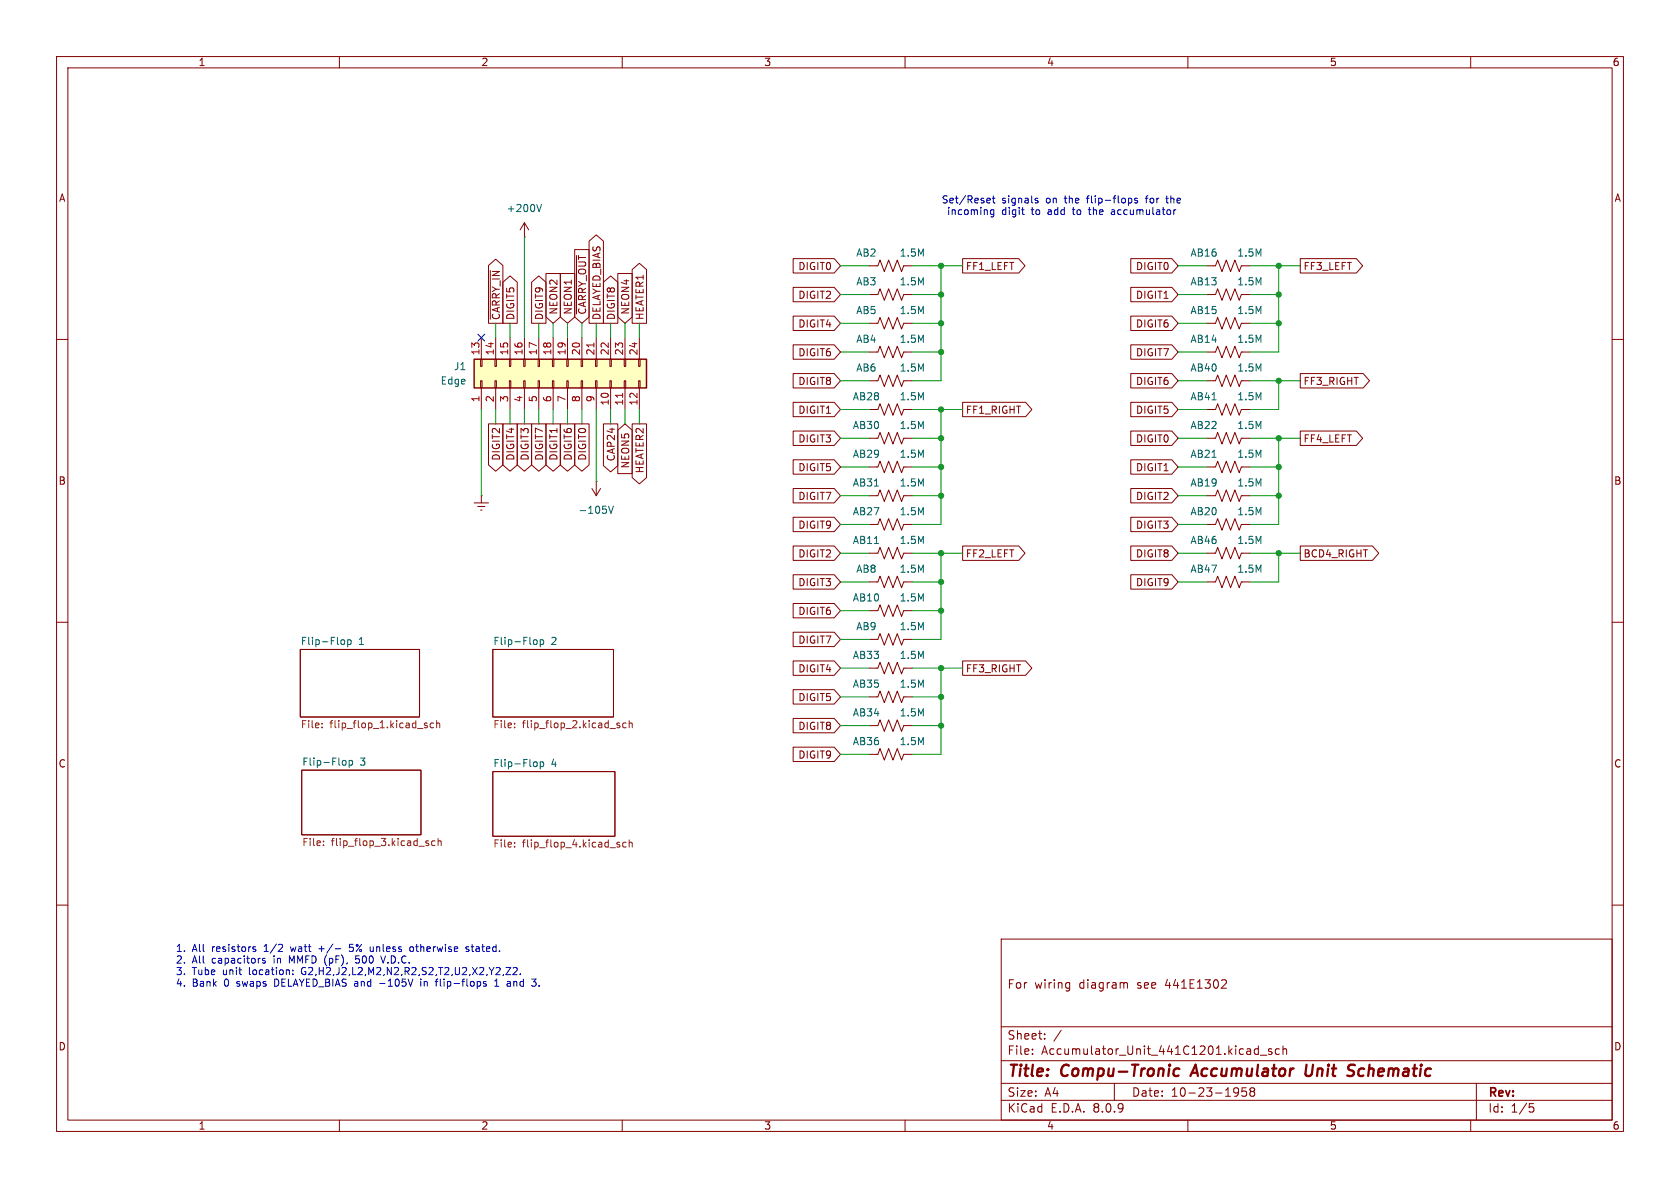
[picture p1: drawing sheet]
<svg xmlns="http://www.w3.org/2000/svg" width="297mm" height="210mm" viewBox="0 0 297 210" stroke-linecap="round" stroke-linejoin="round" font-family="sans-serif">
<g fill="none" stroke="#840000" stroke-width=".18">
<path d="M10 10h277v190h-277zM12 12h273v186h-273zM60 10v2M110 10v2M160 10v2M210 10v2M260 10v2M153.7 47h1.5l.4-1 .7 2 .8-2 .8 2 .7-2 .8 2 .4-1h1.5M153.7 52.1h1.5l.4-1 .7 2 .8-2 .8 2 .7-2 .8 2 .4-1h1.5M153.7 57.2h1.5l.4-1.1 .7 2.1 .8-2.1 .8 2.1 .7-2.1 .8 2.1 .4-1h1.5M213.4 52.1h1.5l.4-1 .7 2 .8-2 .8 2 .7-2 .8 2 .4-1h1.5M213.4 57.2h1.5l.4-1.1 .7 2.1 .8-2.1 .8 2.1 .7-2.1 .8 2.1 .4-1h1.5"/>
<path d="M10 60h2M153.7 72.4h1.5l.4-1 .7 2 .8-2 .8 2 .7-2 .8 2 .4-1h1.5M153.7 62.2h1.5l.4-1 .7 2 .8-2 .8 2 .7-2 .8 2 .4-1h1.5M153.7 67.3h1.5l.4-1 .7 2 .8-2 .8 2 .7-2 .8 2 .4-1h1.5M153.7 77.5h1.5l.4-1 .7 2 .8-2 .8 2 .7-2 .8 2 .4-1h1.5M213.4 67.3h1.5l.4-1 .7 2 .8-2 .8 2 .7-2 .8 2 .4-1h1.5M213.4 62.2h1.5l.4-1 .7 2 .8-2 .8 2 .7-2 .8 2 .4-1h1.5M213.4 72.4h1.5l.4-1 .7 2 .8-2 .8 2 .7-2 .8 2 .4-1h1.5M213.4 77.5h1.5l.4-1 .7 2 .8-2 .8 2 .7-2 .8 2 .4-1h1.5M285 60h2M153.7 97.8h1.5l.4-1 .7 2 .8-2 .8 2 .7-2 .8 2 .4-1h1.5M213.4 97.8h1.5l.4-1 .7 2 .8-2 .8 2 .7-2 .8 2 .4-1h1.5"/>
<path d="M213.4 87.6h1.5l.4-1 .7 2 .8-2 .8 2 .7-2 .8 2 .4-1h1.5M213.4 92.7h1.5l.4-1 .7 2 .8-2 .8 2 .7-2 .8 2 .4-1h1.5M213.4 82.6h1.5l.4-1.1 .7 2.1 .8-2.1 .8 2.1 .7-2.1 .8 2.1 .4-1h1.5M10 110h2M53.1 114.8h21.1v11.9h-21.1zM87.1 114.8h21.4v11.9h-21.4zM285 110h2M53.3 136.1h21.1v11.5h-21.1zM87.1 136.4h21.6v11.4h-21.6zM10 160h2M177 166h108v32h-108zM188.7 173.7l.4 .1"/>
<path d="M189.1 173.7v1.2l-.3 .3M189.1 174.6l-.4 .1M198.9 173.7l.3 .1 .1 .1v.8M216.2 173.2l.5 .1 .1 .3-.9 1.1h.9M285 160h2M60 198v2M110 198v2M160 198v2M177 194.5h108M177 191.5h108M177 187.5h108M177 181.5h108"/>
<path d="M182.5 186.3v.1M182.5 185.5v.1M184.7 183.6v.1M184.7 182.8v.1M187.6 182.1l-1.3 2M197 191.5v3M210 198v2M218.2 192.4l.5-.1 .2 .1a.99 .99 0 0 1-.4 1.4h-.3M219 192.9l-.3 .3h-.5M220.3 192.3h-.7l-.1 .7 .2-.1h.5l.2 .3-.1 .5-.2 .1-.6-.1M221.2 192.9l-.2 .3v.5l.2 .1 .5-.1 .1-.2-.1-.4-.2-.2M221.2 192.9l-.2-.2 .2-.4 .5 .1 .1 .2-.3 .3"/>
<path d="M221.2 192.9h.3M221.8 186.3l.2 .1 .5-.1M222.5 184.9v1.5M222.5 185.5l-.5-.1-.2 .1M222.8 186.5h1.2M224.8 185.5l-.3-.1-.3 .2 .1 .2 .5 .2v.3h-.6M226.2 185.5l-.5-.1-.2 .3v.4l.1 .2h.6M226.8 185.5l.2-.1 .4 .1 .1 .9M226.8 184.9v1.5M260 198v2M261 191.5v6.5M270.4 195.1h.7"/>
<path d="M270.5 195.7h.4l.3 .3-.2 .5-.5 .1"/>
</g>
<path d="M207.7 189l.2-.1 .6 .1M208.4 190.1l-.6 .1M211.4 188.2l-1 2M231 188.2l-.2 1.6 .1 .3a.66 .66 0 0 0 .9-.1M238.8 188.2l.7 .1M239 189.3a.49 .49 0 0 1 .4 .5 .49 .49 0 0 1-.5 .4" fill="none" stroke="#840000" stroke-width=".4"/>
<g fill="none" stroke="#006464" stroke-width=".18">
<path d="M214.3 70.7h.7M154.6 96.1h.7M214.3 80.8h.7M60.5 113.1h.3l.1 .2v.5l-.4 .1M61.5 113.1h.3l.3 .2-.1 .6h-.5M61.5 113.1v1.3M94.5 113.1h.3l.2 .2-.1 .5-.4 .1M95.5 113.1h.4l.2 .2-.1 .6h-.5M95.5 113.1v1.3M60.8 134.4l.3 .1 .1 .2-.1 .4-.3 .2M61.7 134.5l.4-.1 .2 .3-.1 .5h-.5M61.7 134.4v1.3"/>
<path d="M94.5 134.7h.3l.2 .2-.1 .5-.4 .1M95.5 134.7h.4l.2 .2-.1 .6h-.5M95.5 134.7v1.2"/>
</g>
<g fill="none" stroke="#725600" stroke-width=".18">
<path d="M56.9 128.5v.2M56.9 127.9v.1M75.2 128.2l.3 .1 .1 .2-.2 .2h-.3M75.2 127.8l.3 .1M76.7 127.9l-.4-.1-.3 .2 .2 .6h.5M77.2 127.9l.2-.1 .3 .1v.8M77.2 127.4v1.3M91 127.9v.1M91 128.5v.2M109.2 128.2l.3 .1 .1 .2-.2 .2h-.2M109.2 127.8l.3 .1M110.7 127.9l-.4-.1-.2 .2 .1 .6h.5"/>
<path d="M111.2 127.9l.2-.1 .3 .1 .1 .8M111.2 127.4v1.3M57.2 149.4v.1M57.2 148.7v.1M75.5 149.1h.3v.2l-.2 .2h-.2M75.5 148.6l.3 .1M76.9 148.7l-.4-.1-.2 .3 .1 .5h.5M77.4 148.8l.2-.2 .3 .1 .1 .8M77.4 148.2v1.3M91 149.6v.1M91 148.9v.2M109.2 149.3l.3 .1 .1 .2-.2 .1h-.2"/>
<path d="M109.2 148.9h.3M110.7 148.9h-.4l-.2 .2 .1 .6h.5M111.2 149l.2-.1h.3l.1 .8M111.2 148.5v1.2"/>
</g>
<path d="M83.8 63.5h30.5v5.1h-30.5z" fill="#ffffc2"/>
<g fill="none" stroke="#840000" stroke-width=".18">
<path d="M92.7 39.4v2.5M92.7 39.4l-.8 1.2M92.7 39.4l.8 1.2M85.1 59.7v3.8M86.4 46.9l1.2-1.1 1.3 1.1v10.3h-2.5zM86.7 47.8v8.6M87.6 59.7v3.8M88.9 49.9l1.3-1.1 1.2 1.1v7.3h-2.5zM90.2 59.7v3.8M92.7 41.9h.1M92.7 59.7v3.8M94 49.9l1.2-1.1 1.3 1.1v7.3h-2.5z"/>
<path d="M95.2 59.7v3.8M96.5 48.4h2.6v7.6l-1.3 1.2-1.3-1.2zM97.8 59.7v3.8M99.1 48.4h2.5v7.6l-1.3 1.2-1.2-1.2zM100.3 59.7v3.8M101.6 44.1h2.5v11.9l-1.2 1.2-1.3-1.2zM101.9 45.2v10.3M102.9 59.7v3.8M104.1 42.6l1.3-1.1 1.3 1.1v14.6h-2.6zM105.4 59.7v3.8M106.7 49.9l1.2-1.1 1.3 1.1v7.3h-2.5zM107.9 59.7v3.8"/>
<path d="M109.2 48.4h2.6v7.6l-1.3 1.2-1.3-1.2zM110.5 59.7v3.8M111.8 47.7l1.2-1.2 1.3 1.2v9.5h-2.5zM113 59.7v3.8M140.2 50.8h7.3l1.1 1.3-1.1 1.2h-7.3zM140.2 55.9h7.3l1.1 1.3-1.1 1.2h-7.3zM140.2 45.7h7.3l1.1 1.3-1.1 1.3h-7.3zM170.2 45.7h9.9l1.1 1.3-1.1 1.3h-9.9zM199.9 55.9h7.3l1.1 1.3-1.1 1.2h-7.3zM199.9 45.7h7.3l1.1 1.3-1.1 1.3h-7.3zM199.9 50.8h7.3l1.1 1.3-1.1 1.2h-7.3zM213.4 47h1.5l.4-1 .7 2 .8-2 .8 2 .7-2 .8 2 .4-1h1.5"/>
<path d="M229.9 45.7h9.9l1.1 1.3-1.1 1.3h-9.9zM85 67.3h.2v1.3h-.2zM85 63.5h.2v1.3h-.2zM85.1 68.6v3.8M86.4 74.9h2.5v7.3l-1.3 1.1-1.2-1.1zM87.5 67.3h.3v1.3h-.3zM87.5 63.5h.3v1.3h-.3zM87.6 68.6v3.8M88.9 74.9h2.5v7.3l-1.2 1.1-1.3-1.1zM90 67.3h.3v1.3h-.3zM90 63.5h.3v1.3h-.3zM90.2 68.6v3.8"/>
<path d="M91.4 74.9h2.6v7.3l-1.3 1.1-1.3-1.1zM92.6 67.3h.2v1.3h-.2zM92.6 63.5h.2v1.3h-.2zM92.7 68.6v3.8M94 74.9h2.5v7.3l-1.3 1.1-1.2-1.1zM95.1 67.3h.3v1.3h-.3zM95.1 63.5h.3v1.3h-.3zM95.2 68.6v3.8M96.5 74.9h2.6v7.3l-1.3 1.1-1.3-1.1zM97.7 67.3h.2v1.3h-.2zM97.7 63.5h.2v1.3h-.2zM97.8 68.6v3.8"/>
<path d="M99.1 74.9h2.5v7.3l-1.3 1.1-1.2-1.1zM100.2 67.3h.3v1.3h-.3zM100.2 63.5h.3v1.3h-.3zM100.3 68.6v3.8M101.6 74.9h2.5v7.3l-1.2 1.1-1.3-1.1zM102.7 67.3h.3v1.3h-.3zM102.7 63.5h.3v1.3h-.3zM102.9 68.6v3.8M105.3 67.3h.2v1.3h-.2zM105.3 63.5h.2v1.3h-.2zM105.4 68.6v3.8M106.7 74.9h2.5v7.4l-1.3 1.1-1.2-1.1z"/>
<path d="M107.8 67.3h.3v1.3h-.3zM107.8 63.5h.3v1.3h-.3zM107.9 68.6v3.8M109.2 76l1.3-1.1 1.3 1.1v7.7h-2.6zM110.4 67.3h.2v1.3h-.2zM110.4 63.5h.2v1.3h-.2zM110.5 68.6v3.8M111.8 74.9h2.5v9.5l-1.3 1.1-1.2-1.1zM112.9 67.3h.3v1.3h-.3zM112.9 63.5h.3v1.3h-.3zM113 68.6v3.8M140.2 66h7.3l1.1 1.3-1.1 1.3h-7.3z"/>
<path d="M140.2 61h7.3l1.1 1.2-1.1 1.3h-7.3zM140.2 76.2h7.3l1.1 1.3-1.1 1.2h-7.3zM140.2 71.1h7.3l1.1 1.3-1.1 1.3h-7.3zM170.2 71.1h11.1l1.1 1.3-1.1 1.3h-11.1zM199.9 61h7.3l1.1 1.2-1.1 1.3h-7.3zM199.9 76.2h7.3l1.1 1.3-1.1 1.2h-7.3zM199.9 71.1h7.3l1.1 1.3-1.1 1.3h-7.3zM199.9 66h7.3l1.1 1.3-1.1 1.3h-7.3zM229.9 76.2h9.9l1.1 1.3-1.1 1.2h-9.9zM229.9 66h11.1l1.1 1.3-1.1 1.3h-11.1zM83.8 88.9h2.6M84.5 89.5h1.2"/>
<path d="M85 90.2h.2M85.1 87.6h.1M85.1 87.6v1.3M104.6 86.4l.8 1.2M105.4 85.1h.1M105.4 85.1v2.5M106.2 86.4l-.8 1.2M140.2 96.5h7.3l1.1 1.3-1.1 1.3h-7.3zM140.2 91.4h7.3l1.1 1.3-1.1 1.3h-7.3zM140.2 86.4h7.3l1.1 1.2-1.1 1.3h-7.3zM140.2 81.3h7.3l1.1 1.3-1.1 1.2h-7.3zM153.7 92.7h1.5l.4-1 .7 2 .8-2 .8 2 .7-2 .8 2 .4-1h1.5"/>
<path d="M153.7 87.6h1.5l.4-1 .7 2 .8-2 .8 2 .7-2 .8 2 .4-1h1.5M153.7 82.6h1.5l.4-1.1 .7 2.1 .8-2.1 .8 2.1 .7-2.1 .8 2.1 .4-1h1.5M170.2 96.5h9.9l1.1 1.3-1.1 1.3h-9.9zM199.9 86.4h7.3l1.1 1.2-1.1 1.3h-7.3zM199.9 96.5h7.3l1.1 1.3-1.1 1.3h-7.3zM199.9 91.4h7.3l1.1 1.3-1.1 1.3h-7.3zM199.9 81.3h7.3l1.1 1.3-1.1 1.2h-7.3zM229.9 96.5h12.7l1.1 1.3-1.1 1.3h-12.7zM140.2 106.7h7.3l1.1 1.3-1.1 1.2h-7.3zM140.2 101.6h7.3l1.1 1.3-1.1 1.2h-7.3zM140.2 116.8h7.3l1.1 1.3-1.1 1.3h-7.3zM140.2 111.8h7.3l1.1 1.2-1.1 1.3h-7.3z"/>
<path d="M153.7 108h1.5l.4-1.1 .7 2.1 .8-2.1 .8 2.1 .7-2.1 .8 2.1 .4-1h1.5M153.7 113h1.5l.4-1 .7 2 .8-2 .8 2 .7-2 .8 2 .4-1h1.5M153.7 118.1h1.5l.4-1 .7 2 .8-2 .8 2 .7-2 .8 2 .4-1h1.5M153.7 102.9h1.5l.4-1 .7 2 .8-2 .8 2 .7-2 .8 2 .4-1h1.5M170.2 116.8h11.1l1.1 1.3-1.1 1.3h-11.1zM199.9 101.6h7.3l1.1 1.3-1.1 1.2h-7.3zM213.4 102.9h1.5l.4-1 .7 2 .8-2 .8 2 .7-2 .8 2 .4-1h1.5M140.2 132.1h7.3l1.1 1.3-1.1 1.2h-7.3zM140.2 127h7.3l1.1 1.3-1.1 1.2h-7.3zM140.2 121.9h7.3l1.1 1.3-1.1 1.3h-7.3zM153.7 123.2h1.5l.4-1 .7 2 .8-2 .8 2 .7-2 .8 2 .4-1h1.5M153.7 128.3h1.5l.4-1 .7 2 .8-2 .8 2 .7-2 .8 2 .4-1h1.5"/>
<path d="M153.7 133.4h1.5l.4-1.1 .7 2.1 .8-2.1 .8 2.1 .7-2.1 .8 2.1 .4-1h1.5"/>
</g>
<path d="M83.8 63.5h30.5v5.1h-30.5z" fill="none" stroke="#840000" stroke-width=".25"/>
<path d="M105 60.6v.8M110.1 69.5v.7" fill="none" stroke="#a90000" stroke-width=".18"/>
<path d="M94.9 36.1l.4 1.3 .4-1.3M107.6 89.5l.4 1.2 .4-1.2M154.6 85.9h.7" fill="none" stroke="#006464" stroke-width=".18"/>
<g fill="none" stroke="#0000c2" stroke-width=".18">
<path d="M174.6 35l.4 .1 .1 .2-.6 .2M175 35.8l-.4 .1M175.4 35h.5M175.6 34.6v1.1l.3 .2M175.7 37.1v1l-.2 .3-.3-.1M175.7 37.1h-.4l-.2 .2 .1 .6h.5M180.8 37.9h.3M183 35.4l.5 .2v.2l-.4 .1M183 35.1h.5M192.6 36.7v1.2M196.9 37.4h-.3l-.2 .2 .1 .3h.4M199.6 35l.4 .1 .1 .2-.1 .5-.4 .1"/>
<path d="M201.1 35.1l-.3-.1-.2 .2v.2l.5 .1v.3h-.5M202.5 35h.4M202.7 34.7l-.1 1.2M206.1 35h.5M206.3 34.6v1.1l.3 .2M207.9 37.1l-.4 .2M44.8 167.7l.4 .1v.2l-.1 .2-.4-.1M44.8 167.4h.4M46.9 169.5l-.3-.1-.2 .2v.2l.5 .1v.3h-.5M49.2 168.2h.8M49.9 167.1v.4M51.8 172.2v.1"/>
<path d="M51.8 171.5v.1M56.4 167.7h.9M59.3 167.7h.9M61.7 168.1l.5 .1M62.4 166.9h-.6l-.1 .6 .5-.1M62.8 170.1l.5 .1M62.9 169l-.1 .6 .5-.1M66 168.1l-.4 .1M67.1 173.9h1M67.3 169l.4 1.2 .5-1.2M72.5 167.5l.2-.1 .4 .1v.5l-.1 .1-.3 .1-.2-.1zM74.4 173.5v.8"/>
<path d="M76.9 173.5h.5M82.9 167.4h-.3l-.2 .1v.2l.5 .1v.3h-.5M83.3 167.4h.5M85.5 173.7l.5 .4-.2 .2h-.3M85.9 173.6l-.3-.1-.1 .2M87.5 174.3h.7M87.8 173.1v1.2M89 172.2l-.1 .3M89.4 171h.9l-.9 1.3h.9M90.2 173.6v.7M90.2 174.3h-.1M90.2 173.8l-.1 .1"/>
<path d="M90.7 171.1l.5-.1 .2 .4-.7 .9h.7M92 172.2v.1M95.3 174.2v.1"/>
</g>
<g fill="none" stroke="#009600" stroke-width=".18">
<path d="M87.6 57.2v2.5M90.2 57.2v2.5M92.7 41.9v17.8M95.2 57.2v2.5M97.8 57.2v2.5M100.3 57.2v2.5M102.9 57.2v2.5M105.4 57.2v2.5M107.9 57.2v2.5M110.5 57.2v2.5M113 57.2v2.5M148.6 52.1h5.1"/>
<path d="M148.6 47h5.1M148.6 57.2h5.1M161.3 52.1h5.1M161.3 47h8.9M161.3 57.2h5.1M166.4 47v20.3h-5.1M208.3 52.1h5.1M208.3 47h5.1M208.3 57.2h5.1M221 52.1h5.1M221 47h8.9M221 57.2h5.1"/>
<path d="M226.1 47v15.2h-5.1M85.1 72.4v15.2M87.6 72.4v2.5M90.2 72.4v2.5M92.7 72.4v2.5M95.2 72.4v2.5M97.8 72.4v2.5M100.3 72.4v2.5M102.9 72.4v2.5M105.4 72.4v12.7M107.9 72.4v2.5M110.5 72.4v2.5"/>
<path d="M113 72.4v2.5M148.6 72.4h5.1M148.6 67.3h5.1M148.6 62.2h5.1M148.6 77.5h5.1M161.3 72.4h8.9M161.3 62.2h5.1M161.3 77.5h5.1M166.4 72.4v20.3h-5.1M208.3 72.4h5.1M208.3 67.3h5.1M208.3 62.2h5.1"/>
<path d="M208.3 77.5h5.1M221 67.3h8.9M221 77.5h8.9M226.1 67.3v5.1h-5.1M226.1 77.5v15.2h-5.1M148.6 87.6h5.1M148.6 97.8h5.1M148.6 92.7h5.1M148.6 82.6h5.1M161.3 87.6h5.1M161.3 97.8h8.9M161.3 82.6h5.1"/>
<path d="M166.4 97.8v15.2h-5.1M208.3 87.6h5.1M208.3 97.8h5.1M208.3 92.7h5.1M208.3 82.6h5.1M221 87.6h5.1M221 97.8h8.9M221 82.6h5.1M226.1 97.8v5.1h-5.1M148.6 113h5.1M148.6 118.1h5.1M148.6 108h5.1"/>
<path d="M148.6 102.9h5.1M161.3 118.1h8.9M161.3 108h5.1M161.3 102.9h5.1M166.4 118.1v15.3h-5.1M208.3 102.9h5.1M148.6 133.4h5.1M148.6 128.3h5.1M148.6 123.2h5.1M161.3 128.3h5.1M161.3 123.2h5.1"/>
</g>
<path d="M84.5 59.1l1.2 1.2M85.7 59.1l-1.2 1.2" fill="none" stroke="#000084" stroke-width=".18"/>
<g fill="#009600" stroke="#009600" stroke-width=".18">
<circle cx="166.4" cy="52.1" r=".46"/>
<circle cx="166.4" cy="47" r=".46"/>
<circle cx="166.4" cy="77.5" r=".46"/>
<circle cx="166.4" cy="72.4" r=".46"/>
<circle cx="226.1" cy="52.1" r=".46"/>
<circle cx="226.1" cy="47" r=".46"/>
<circle cx="166.4" cy="62.2" r=".46"/>
<circle cx="166.4" cy="87.6" r=".46"/>
<circle cx="166.4" cy="108" r=".46"/>
<circle cx="166.4" cy="82.6" r=".46"/>
<circle cx="166.4" cy="118.1" r=".46"/>
<circle cx="166.4" cy="97.8" r=".46"/>
<circle cx="166.4" cy="102.9" r=".46"/>
<circle cx="226.1" cy="57.2" r=".46"/>
<circle cx="226.1" cy="67.3" r=".46"/>
<circle cx="226.1" cy="87.6" r=".46"/>
<circle cx="226.1" cy="82.6" r=".46"/>
<circle cx="226.1" cy="97.8" r=".46"/>
<circle cx="226.1" cy="77.5" r=".46"/>
<circle cx="166.4" cy="57.2" r=".46"/>
<circle cx="166.4" cy="123.2" r=".46"/>
<circle cx="166.4" cy="128.3" r=".46"/>
</g>
<g font-size="2.8" fill="#840000">
<text x="178" y="190.9">Title:</text>
<text x="187.7" y="190.9">Compu-Tronic</text>
<text x="211.6" y="190.9">Accumulator</text>
<text x="232.4" y="190.9">Unit</text>
<text x="240.7" y="190.9">Schematic</text>
</g>
<g font-size="2.1" fill="#840000">
<text x="178" y="175">For</text>
<text x="182.9" y="175">wiring</text>
<text x="190.8" y="175">diagram</text>
<text x="201.2" y="175">see</text>
<text x="206.3" y="175">441E1302</text>
<text x="178" y="184">Sheet:</text>
<text x="178" y="186.7">File:</text>
<text x="184.1" y="186.7">Accumulator_Unit_441C1201.kicad_sch</text>
<text x="178" y="196.9">KiCad</text>
<text x="178" y="194.1">Size:</text>
<text x="184.7" y="194.1">A4</text>
<text x="185.7" y="196.9">E.D.A.</text>
<text x="193.3" y="196.9">8.0.9</text>
<text x="200" y="194.1">Date:</text>
<text x="207" y="194.1">10-23-1958</text>
<text x="263" y="194.3">Rev:</text>
<text x="263" y="196.9">Id:</text>
<text x="267.1" y="196.9">1/5</text>
</g>
<g font-size="1.8" fill="#840000">
<text x="35" y="11.9">1</text>
<text x="85" y="11.9">2</text>
<text x="135" y="11.9">3</text>
<text x="185" y="11.9">4</text>
<text x="235" y="11.9">5</text>
<text x="285" y="11.9">6</text>
<text x="10.3" y="35.9">A</text>
<text x="285.3" y="35.9">A</text>
<text x="141" y="47.9">DIGIT0</text>
<text x="170.7" y="47.9">FF1_LEFT</text>
<text x="200.7" y="47.9">DIGIT0</text>
<text x="230.3" y="47.9">FF3_LEFT</text>
<text x="141" y="53">DIGIT2</text>
<text x="200.7" y="53">DIGIT1</text>
<text x="88.6" y="56.7" transform="rotate(-90 88.6 56.7)">~{CARRY_IN}</text>
<text x="91.1" y="56.7" transform="rotate(-90 91.1 56.7)">DIGIT5</text>
<text x="96.2" y="56.7" transform="rotate(-90 96.2 56.7)">DIGIT9</text>
<text x="98.7" y="55.7" transform="rotate(-90 98.7 55.7)">NEON2</text>
<text x="101.3" y="55.7" transform="rotate(-90 101.3 55.7)">NEON1</text>
<text x="103.8" y="55.7" transform="rotate(-90 103.8 55.7)">~{CARRY_OUT}</text>
<text x="106.4" y="56.7" transform="rotate(-90 106.4 56.7)">DELAYED_BIAS</text>
<text x="108.9" y="56.7" transform="rotate(-90 108.9 56.7)">DIGIT8</text>
<text x="111.4" y="55.7" transform="rotate(-90 111.4 55.7)">NEON4</text>
<text x="114" y="56.7" transform="rotate(-90 114 56.7)">HEATER1</text>
<text x="141" y="58.1">DIGIT4</text>
<text x="200.7" y="58.1">DIGIT6</text>
<text x="141" y="63.2">DIGIT6</text>
<text x="200.7" y="63.2">DIGIT7</text>
<text x="141" y="68.3">DIGIT8</text>
<text x="200.7" y="68.3">DIGIT6</text>
<text x="230.3" y="68.3">FF3_RIGHT</text>
<text x="141" y="73.3">DIGIT1</text>
<text x="170.7" y="73.3">FF1_RIGHT</text>
<text x="200.7" y="73.3">DIGIT5</text>
<text x="88.6" y="81.5" transform="rotate(-90 88.6 81.5)">DIGIT2</text>
<text x="91.1" y="81.5" transform="rotate(-90 91.1 81.5)">DIGIT4</text>
<text x="93.7" y="81.5" transform="rotate(-90 93.7 81.5)">DIGIT3</text>
<text x="96.2" y="81.5" transform="rotate(-90 96.2 81.5)">DIGIT7</text>
<text x="98.7" y="81.5" transform="rotate(-90 98.7 81.5)">DIGIT1</text>
<text x="101.3" y="81.5" transform="rotate(-90 101.3 81.5)">DIGIT6</text>
<text x="103.8" y="81.5" transform="rotate(-90 103.8 81.5)">DIGIT0</text>
<text x="108.9" y="81.7" transform="rotate(-90 108.9 81.7)">CAP24</text>
<text x="111.4" y="82.9" transform="rotate(-90 111.4 82.9)">NEON5</text>
<text x="114" y="83.8" transform="rotate(-90 114 83.8)">HEATER2</text>
<text x="141" y="78.4">DIGIT3</text>
<text x="141" y="83.5">DIGIT5</text>
<text x="200.7" y="78.4">DIGIT0</text>
<text x="200.7" y="83.5">DIGIT1</text>
<text x="230.3" y="78.4">FF4_LEFT</text>
<text x="10.3" y="85.9">B</text>
<text x="141" y="88.6">DIGIT7</text>
<text x="200.7" y="88.6">DIGIT2</text>
<text x="285.3" y="85.9">B</text>
<text x="141" y="93.7">DIGIT9</text>
<text x="200.7" y="93.7">DIGIT3</text>
<text x="141" y="98.7">DIGIT2</text>
<text x="170.7" y="98.7">FF2_LEFT</text>
<text x="200.7" y="98.7">DIGIT8</text>
<text x="230.3" y="98.7">BCD4_RIGHT</text>
<text x="141" y="103.8">DIGIT3</text>
<text x="200.7" y="103.8">DIGIT9</text>
<text x="141" y="108.9">DIGIT6</text>
<text x="141" y="114">DIGIT7</text>
<text x="141" y="119.1">DIGIT4</text>
<text x="170.7" y="119.1">FF3_RIGHT</text>
<text x="141" y="124.1">DIGIT5</text>
<text x="141" y="129.2">DIGIT8</text>
<text x="10.3" y="135.9">C</text>
<text x="141" y="134.3">DIGIT9</text>
<text x="285.3" y="135.9">C</text>
<text x="10.3" y="185.9">D</text>
<text x="285.3" y="185.9">D</text>
<text x="35" y="199.9">1</text>
<text x="85" y="199.9">2</text>
<text x="135" y="199.9">3</text>
<text x="185" y="199.9">4</text>
<text x="235" y="199.9">5</text>
<text x="285" y="199.9">6</text>
</g>
<g font-size="1.8" fill="#006464">
<text x="89.5" y="37.7">+200V</text>
<text x="151.3" y="45.6">AB2</text>
<text x="159" y="45.6">1.5M</text>
<text x="210.4" y="45.6">AB16</text>
<text x="218.6" y="45.6">1.5M</text>
<text x="151.3" y="50.6">AB3</text>
<text x="159" y="50.6">1.5M</text>
<text x="210.4" y="50.6">AB13</text>
<text x="218.6" y="50.6">1.5M</text>
<text x="151.3" y="55.7">AB5</text>
<text x="159" y="55.7">1.5M</text>
<text x="210.4" y="55.7">AB15</text>
<text x="218.6" y="55.7">1.5M</text>
<text x="80.2" y="65.6">J1</text>
<text x="151.3" y="60.8">AB4</text>
<text x="151.3" y="65.9">AB6</text>
<text x="159" y="60.8">1.5M</text>
<text x="159" y="65.9">1.5M</text>
<text x="210.4" y="65.9">AB40</text>
<text x="210.4" y="60.8">AB14</text>
<text x="218.6" y="65.9">1.5M</text>
<text x="218.6" y="60.8">1.5M</text>
<text x="77.8" y="68.2">Edge</text>
<text x="150.7" y="71">AB28</text>
<text x="159" y="71">1.5M</text>
<text x="210.4" y="71">AB41</text>
<text x="218.6" y="71">1.5M</text>
<text x="150.7" y="76">AB30</text>
<text x="159" y="76">1.5M</text>
<text x="210.4" y="76">AB22</text>
<text x="218.6" y="76">1.5M</text>
<text x="150.7" y="81.1">AB29</text>
<text x="159" y="81.1">1.5M</text>
<text x="210.4" y="81.1">AB21</text>
<text x="218.6" y="81.1">1.5M</text>
<text x="150.7" y="86.2">AB31</text>
<text x="159" y="86.2">1.5M</text>
<text x="210.4" y="86.2">AB19</text>
<text x="218.6" y="86.2">1.5M</text>
<text x="102.2" y="91">-105V</text>
<text x="150.7" y="91.3">AB27</text>
<text x="159" y="91.3">1.5M</text>
<text x="210.4" y="91.3">AB20</text>
<text x="218.6" y="91.3">1.5M</text>
<text x="150.7" y="96.4">AB11</text>
<text x="151.3" y="101.4">AB8</text>
<text x="159" y="96.4">1.5M</text>
<text x="159" y="101.4">1.5M</text>
<text x="210.4" y="96.4">AB46</text>
<text x="210.4" y="101.4">AB47</text>
<text x="218.6" y="96.4">1.5M</text>
<text x="218.6" y="101.4">1.5M</text>
<text x="150.7" y="106.5">AB10</text>
<text x="159" y="106.5">1.5M</text>
<text x="151.3" y="111.6">AB9</text>
<text x="159" y="111.6">1.5M</text>
<text x="53.1" y="114.1">Flip-Flop</text>
<text x="63.4" y="114.1">1</text>
<text x="87.1" y="114.1">Flip-Flop</text>
<text x="97.4" y="114.1">2</text>
<text x="150.7" y="116.7">AB33</text>
<text x="159" y="116.7">1.5M</text>
<text x="150.7" y="121.8">AB35</text>
<text x="159" y="121.8">1.5M</text>
<text x="150.7" y="126.8">AB34</text>
<text x="150.7" y="131.9">AB36</text>
<text x="159" y="126.8">1.5M</text>
<text x="159" y="131.9">1.5M</text>
<text x="53.3" y="135.4">Flip-Flop</text>
<text x="63.6" y="135.4">3</text>
<text x="87.1" y="135.7">Flip-Flop</text>
<text x="97.4" y="135.7">4</text>
</g>
<g font-size="1.8" fill="#0000c2">
<text x="166.4" y="36.2">Set/Reset</text>
<text x="167.3" y="38.2">incoming</text>
<text x="177.1" y="38.2">digit</text>
<text x="177.1" y="36.2">signals</text>
<text x="182.5" y="38.2">to</text>
<text x="185" y="36.2">on</text>
<text x="185.5" y="38.2">add</text>
<text x="188.5" y="36.2">the</text>
<text x="190.1" y="38.2">to</text>
<text x="192.7" y="36.2">flip-flops</text>
<text x="193.2" y="38.2">the</text>
<text x="197.3" y="38.2">accumulator</text>
<text x="203.3" y="36.2">for</text>
<text x="207.1" y="36.2">the</text>
<text x="31" y="168.5">1.</text>
<text x="31" y="170.5">2.</text>
<text x="31" y="172.6">3.</text>
<text x="34" y="168.5">All</text>
<text x="34" y="170.5">All</text>
<text x="34" y="172.6">Tube</text>
<text x="37.6" y="168.5">resistors</text>
<text x="37.6" y="170.5">capacitors</text>
<text x="39.5" y="172.6">unit</text>
<text x="44.3" y="172.6">location:</text>
<text x="47" y="168.5">1/2</text>
<text x="48.7" y="170.5">in</text>
<text x="51.6" y="170.5">MMFD (pF),</text>
<text x="51.9" y="168.5">watt</text>
<text x="53.8" y="172.6">G2,H2,J2,L2,M2,N2,R2,S2,T2,U2,X2,Y2,Z2.</text>
<text x="57" y="168.5">+/-</text>
<text x="62.6" y="168.5">5%</text>
<text x="63.7" y="170.5">500</text>
<text x="66.5" y="168.5">unless</text>
<text x="68.5" y="170.5">V.D.C.</text>
<text x="73.7" y="168.5">otherwise</text>
<text x="83.9" y="168.5">stated.</text>
<text x="31" y="174.6">4.</text>
<text x="34" y="174.6">Bank</text>
<text x="39.7" y="174.6">0</text>
<text x="42.1" y="174.6">swaps</text>
<text x="49" y="174.6">DELAYED_BIAS and</text>
<text x="67.9" y="174.6">-105V</text>
<text x="75.4" y="174.6">in</text>
<text x="78.3" y="174.6">flip-flops</text>
<text x="88.9" y="174.6">1</text>
<text x="91.3" y="174.6">and</text>
</g>
<g font-size="1.8" fill="#a90000">
<text x="84.8" y="62.9" transform="rotate(-90 84.8 62.9)">13</text>
<text x="87.4" y="62.9" transform="rotate(-90 87.4 62.9)">14</text>
<text x="89.9" y="62.9" transform="rotate(-90 89.9 62.9)">15</text>
<text x="92.5" y="62.9" transform="rotate(-90 92.5 62.9)">16</text>
<text x="95" y="62.9" transform="rotate(-90 95 62.9)">17</text>
<text x="97.5" y="62.9" transform="rotate(-90 97.5 62.9)">18</text>
<text x="100.1" y="62.9" transform="rotate(-90 100.1 62.9)">19</text>
<text x="102.6" y="62.9" transform="rotate(-90 102.6 62.9)">20</text>
<text x="105.2" y="62.9" transform="rotate(-90 105.2 62.9)">21</text>
<text x="107.7" y="62.9" transform="rotate(-90 107.7 62.9)">22</text>
<text x="110.2" y="62.9" transform="rotate(-90 110.2 62.9)">23</text>
<text x="112.8" y="62.9" transform="rotate(-90 112.8 62.9)">24</text>
<text x="84.8" y="71.2" transform="rotate(-90 84.8 71.2)">1</text>
<text x="87.4" y="71.2" transform="rotate(-90 87.4 71.2)">2</text>
<text x="89.9" y="71.2" transform="rotate(-90 89.9 71.2)">3</text>
<text x="92.5" y="71.2" transform="rotate(-90 92.5 71.2)">4</text>
<text x="95" y="71.2" transform="rotate(-90 95 71.2)">5</text>
<text x="97.5" y="71.2" transform="rotate(-90 97.5 71.2)">6</text>
<text x="100.1" y="71.2" transform="rotate(-90 100.1 71.2)">7</text>
<text x="102.6" y="71.2" transform="rotate(-90 102.6 71.2)">8</text>
<text x="105.2" y="71.2" transform="rotate(-90 105.2 71.2)">9</text>
<text x="107.7" y="71.8" transform="rotate(-90 107.7 71.8)">10</text>
<text x="110.2" y="71.8" transform="rotate(-90 110.2 71.8)">11</text>
<text x="112.8" y="71.8" transform="rotate(-90 112.8 71.8)">12</text>
</g>
<g font-size="1.8" fill="#725600">
<text x="53.1" y="129.1">File:</text>
<text x="58.3" y="129.1">flip_flop_1.kicad_sch</text>
<text x="87.1" y="129.1">File:</text>
<text x="92.3" y="129.1">flip_flop_2.kicad_sch</text>
<text x="53.3" y="149.9">File:</text>
<text x="58.6" y="149.9">flip_flop_3.kicad_sch</text>
<text x="87.1" y="150.1">File:</text>
<text x="92.3" y="150.1">flip_flop_4.kicad_sch</text>
</g>
</svg>
